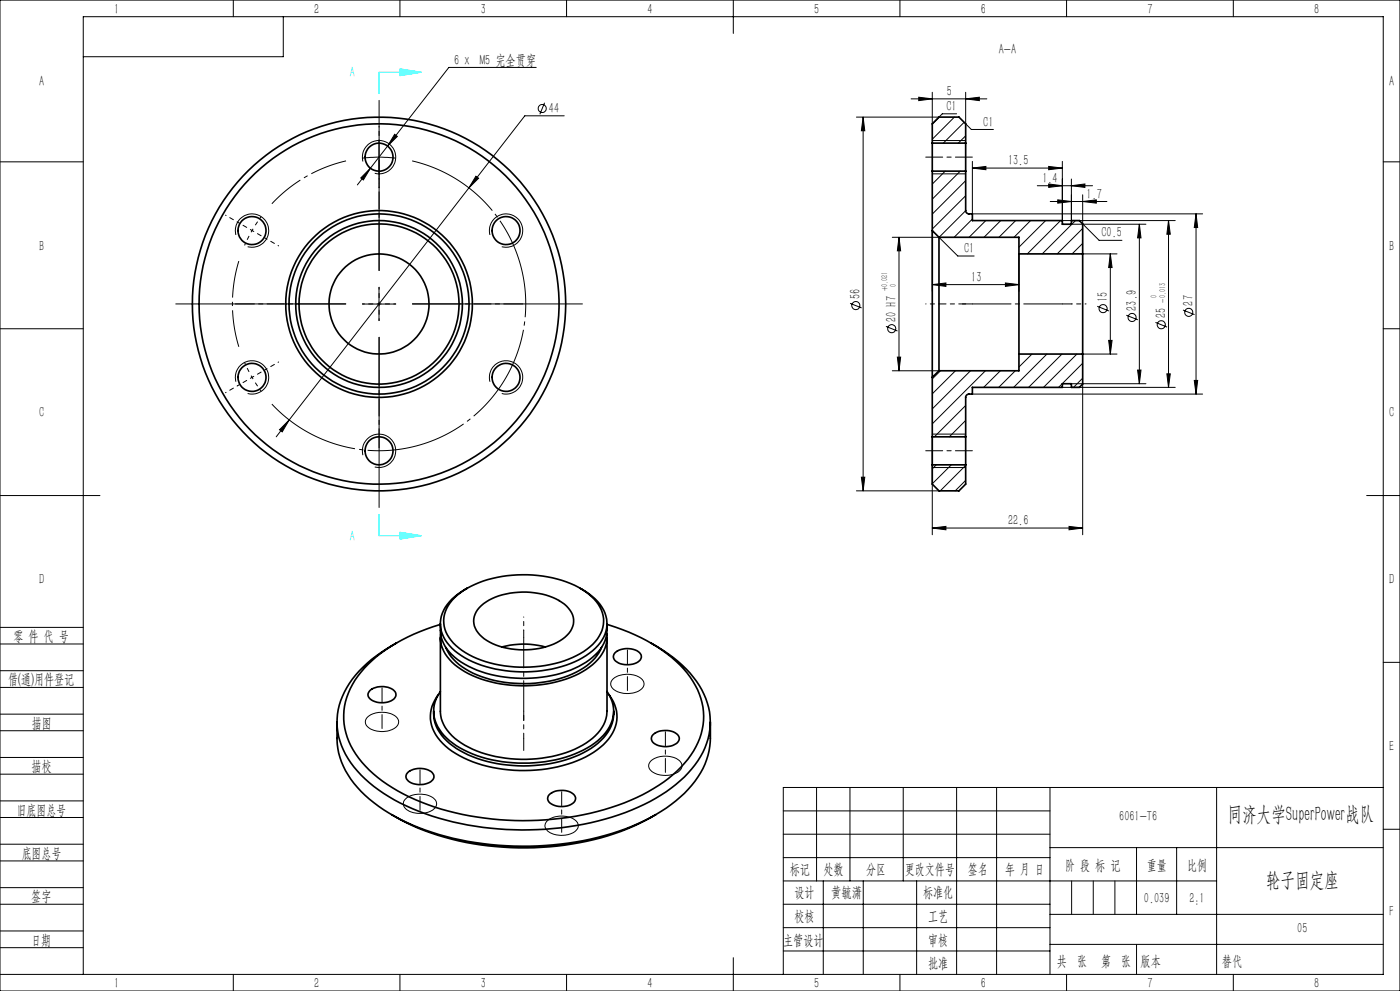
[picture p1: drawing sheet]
<svg xmlns="http://www.w3.org/2000/svg" width="420mm" height="297mm" viewBox="0 0 420 297" stroke-linecap="round" stroke-linejoin="round" font-family="sans-serif">
<g fill="none" stroke="#000" stroke-width=".3">
<path d="M0 0h420v297h-420zM70 0v5M85 5v12h-60M120 0v5M170 0v5M220 0v10M270 0v5M320 0v5M370 0v5M160.9 20.2h-26.2l-23.6 30.2M163.4 30.8l-1.4 3.5M169.3 34.7h-11.9l-16.7 21.6"/>
<path d="M258.9 35.1l.5 4.1h-1zM258.9 35.1v112M273.3 29.6h22.8M275.6 29.1l4.1 .5-4.1 .6zM279.7 27.7v9.4M287 34.1h-4.3l-1 1h-24.8M289.7 29.6l4.1-.5v1.1zM289.7 27.7v9.4l1.7 1.7h6.6M0 48.5h25M108.7 47.4a44.3 44.3 0 0 1 10 0M108.9 48.4a5 5 0 0 1 4.3-6.3 5 5 0 0 1 5.5 5.4 5 5 0 0 1-6.3 4.4M111.1 50.4l-2.1 3.5-.8-.6z"/>
<path d="M111.1 50.4l-3.9 5M113.7 42.1v10M118.4 40.2l.8 .7-2.9 2.9zM140.7 56.3l-54 69.6M142.8 52.8l.8 .6-2.9 2.9zM279.7 42.1h10M279.7 52.1h10M291.7 50.4l4.1-.5v1zM291.7 48.4v15.7h69.1M291.7 50.4h27M311.2 55.7h16.6M314.6 55.1l4.1 .6-4.1 .5z"/>
<path d="M314.6 49.9l4.1 .5-4.1 .5zM317.3 59.9l4.1 .5-4.1 .5zM318.7 48.4v17.7h33.9M321.4 55.7l4.1-.6v1.1zM321.4 53.7v12.4M324.8 58.4v8.7l4.9 4.9h6.9M415 48.5h5M70.8 70.4a5 5 0 0 1 4.4-6.3 5 5 0 0 1 5.4 5.4 5 5 0 0 1-6.3 4.4M147 70.4a5 5 0 0 1 4.4-6.3 5 5 0 0 1 5.4 5.4 5 5 0 0 1-6.3 4.4M267.7 71.1h14l5.6 5.6h4.9M269.7 71.1l.5 4.1h-1zM269.7 71.1v40"/>
<path d="M279.7 69.1v18.2M305.7 76.1v11.2M315.1 60.4h17M321.4 67.2h22.4M324.8 60.4l4.1-.5v1zM324.8 76.1h10.3M333.1 76.1v30M333.1 76.1l.5 4.1h-1zM341.8 67.2l.5 4.1h-1zM341.8 67.2v47.8M350.6 66.1l.5 4.1h-1zM350.6 66.1v50"/>
<path d="M358.8 64.1v54M358.8 64.1l.5 4.1h-1zM0 98.5h25M108.7 91.1h10M113.7 86.1v10M255 90.9l3.5 1.4M265.8 97.8l3.4 1.4M279.7 85.3l4.1-.5v1zM279.7 85.3h26M301.6 84.8l4.1 .5-4.1 .5zM329.2 91.8l3.5 1.4M337.9 94.5l3.4 1.3"/>
<path d="M346.6 96.6l3.5 1.4M354.9 92.9l3.5 1.4M415 98.5h5M70.8 114.4a5 5 0 0 1 4.4-6.3 5 5 0 0 1 5.4 5.4 5 5 0 0 1-6.3 4.4M147 114.4a5 5 0 0 1 4.4-6.3 5 5 0 0 1 5.4 5.4 5 5 0 0 1-6.3 4.4M267.7 111.1h14M269.2 107h1l-.5 4.1zM291.7 118.1h69.1M318.7 116.1h33.9M321.4 115h22.4M324.8 115.1v45.2M324.8 106.1h10.3"/>
<path d="M332.6 102h1l-.5 4.1zM341.3 110.9h1l-.5 4.1zM350.1 112h1l-.5 4.1zM358.3 114h1l-.5 4.1zM86.7 125.9l-2 3.5-.8-.6zM86.7 125.9l-3.8 5M108.9 136.4a5 5 0 0 1 4.3-6.3 5 5 0 0 1 5.5 5.4 5 5 0 0 1-6.3 4.4M279.7 130.1h10M279.7 130.9v29.4M0 148.5h30M256.9 147.1h24.8M258.4 143h1l-.5 4.1z"/>
<path d="M279.7 140.1h10M279.7 158.3l4.1-.5v1zM279.7 158.3h45.1M320.7 157.8l4.1 .5-4.1 .5zM410 148.5h10M0 193h25M0 188h25M415 198.5h5M0 206h25M0 201h25M0 219h25M0 214h25"/>
<path d="M110.1 215.1a7 7 0 0 1 9.1 .1 2.3 2.3 0 0 1-1.6 3.5 6.8 6.8 0 0 1-7.8-1.5l-.2-1.1zM184 203.4a7.2 7.2 0 0 1 8.8 .4 2.2 2.2 0 0 1-1.3 3.4 6.9 6.9 0 0 1-8.1-1.4l-.2-.8 .1-.6zM0 232h25M0 227h25M121.6 239.5a7.1 7.1 0 0 1 9 .2 2.3 2.3 0 0 1-1.6 3.5 7 7 0 0 1-7.7-1.3l-.3-1.2zM195.4 227.9a7 7 0 0 1 8.8 .5 2.24 2.24 0 0 1-1.6 3.4 6.8 6.8 0 0 1-7.8-1.4l-.2-1.3zM245 236v28M255 236v28M271 236v28M287 236v56M299 236v56M315 236v56"/>
<path d="M365 236v56M415 236h-180v56M0 245h25M0 240h25M0 258h25M0 253h25M164 246.2a6.9 6.9 0 0 1 9.2 .3 2.39 2.39 0 0 1-2 3.4 6.7 6.7 0 0 1-7.5-1.5l-.2-1zM235 243h80M235 250h80M235 257h80M315 254h100M341 254v20"/>
<path d="M353 254v20M415 248.5h5M0 271h25M0 266h25M0 279h25M235 271h80M235 264h130M235 278h80M247 264v28M259 264v28M275 264v28M315 274h100"/>
<path d="M0 284h25M0 292h415v-287h-390v287M70 292v5M120 292v5M170 292v5M220 287v10M235 285h80M270 292v5M315 283h100M320 292v5M370 292v5"/>
<circle cx="162.7" cy="32.5" r="1.21"/>
<circle cx="256.8" cy="91.6" r="1.21"/>
<circle cx="267.5" cy="98.5" r="1.22"/>
<circle cx="330.9" cy="92.5" r="1.2"/>
<circle cx="339.6" cy="95.2" r="1.21"/>
<circle cx="348.4" cy="97.3" r="1.2"/>
<circle cx="356.6" cy="93.6" r="1.22"/>
</g>
<path d="M120.1 20.6l6.3 1.1-6.3 1zM126.4 21.7h-12.7v6.3M113.7 154.2v6.3h12.7M120.1 159.5l6.3 1-6.3 1.1z" fill="none" stroke="#0ff" stroke-width=".3"/>
<path d="M75.6 69.1l-2.2 4.5M75.6 69.1l2.8-4.2M75.6 113.1l2.8 4.2M75.6 113.1l-2.2-4.5" fill="none" stroke="#000" stroke-width=".3" stroke-dasharray="30.5 1.3 1.3 1.3" stroke-dashoffset="29.9" stroke-linecap="butt"/>
<path d="M103.8 48.2a44 44 0 0 0-22.2 12.9M71.6 78.2a44 44 0 0 0 0 25.7" fill="none" stroke="#000" stroke-width=".3" stroke-dasharray="30.5 1.3 1.3 1.3" stroke-dashoffset="19.3" stroke-linecap="butt"/>
<path d="M81.6 121.1a44 44 0 0 0 70.2-8 44 44 0 0 0-28.2-64.9" fill="none" stroke="#000" stroke-width=".3" stroke-dasharray="30.5 1.3 1.3 1.3" stroke-dashoffset="1.7" stroke-linecap="butt"/>
<path d="M281.7 91.1h8" fill="none" stroke="#000" stroke-width=".3" stroke-dasharray="30.5 1.3 1.3 1.3" stroke-dashoffset="28.4"/>
<path d="M321.4 91.1h4.4" fill="none" stroke="#000" stroke-width=".3" stroke-dasharray="30.5 1.3 1.3 1.3" stroke-dashoffset="30.2"/>
<path d="M288.7 91.1h3M318.7 91.1h2.7M157.1 191.1v-2.2M157.1 215.9v-2.8M157.1 221.3v3.6" fill="none" stroke="#000" stroke-width=".3" stroke-dasharray="30.5 1.3 1.3 1.3"/>
<path d="M291.7 91.1h27" fill="none" stroke="#000" stroke-width=".3" stroke-dasharray="30.5 1.3 1.3 1.3" stroke-dashoffset="18.9"/>
<path d="M291.7 47.1h-14M291.7 135.1h-14" fill="none" stroke="#000" stroke-width=".3" stroke-dasharray="30.5 1.3 1.3 1.3" stroke-dashoffset="25.4"/>
<path d="M281.7 91.1h-4M157.1 188.9v-4" fill="none" stroke="#000" stroke-width=".3" stroke-dasharray="30.5 1.3 1.3 1.3" stroke-dashoffset="30.4"/>
<path d="M157.1 221.3v-6.9" fill="none" stroke="#000" stroke-width=".3" stroke-dasharray="30.5 1.3 1.3 1.3" stroke-dashoffset="28.9"/>
<path d="M157.1 213.1v-22" fill="none" stroke="#000" stroke-width=".3" stroke-dasharray="30.5 1.3 1.3 1.3" stroke-dashoffset="21.4"/>
<path d="M188.2 194.8v12.2M114.6 206.2v12.1M199.6 219.3v12.2M126 230.7v12.2M168.5 237.3v12.1" fill="none" stroke="#000" stroke-width=".3" stroke-dasharray="30.5 1.3 1.3 1.3" stroke-dashoffset="26.3"/>
<path d="M321.5 264v10M328 264v10M334.5 264v10M341 283v9" fill="none" stroke="#0a0605" stroke-width=".3"/>
<path d="M103.7 91.1h-51M113.7 81.1v-51M123.7 91.1h51M113.7 101.1v51" fill="none" stroke="#000" stroke-width=".3" stroke-dasharray="30.5 1.3 1.3 1.3" stroke-dashoffset="6.9"/>
<path d="M113.7 42.1v-4.2M113.7 52.1v4.2M71.3 66.6l-3.6-2.1M80 71.6l3.6 2.1M71.3 115.6l-3.6 2.1M80 110.6l3.6-2.1" fill="none" stroke="#000" stroke-width=".3" stroke-dasharray="30.5 1.3 1.3 1.3" stroke-dashoffset="30.3"/>
<path d="M75.6 69.1l-4.3-2.5M75.6 69.1l4.4 2.5M113.7 91.1v-5M113.7 91.1h-5M113.7 91.1v5M113.7 91.1h5M75.6 113.1l-4.3 2.5M75.6 113.1l4.4-2.5" fill="none" stroke="#000" stroke-width=".3" stroke-dasharray="30.5 1.3 1.3 1.3" stroke-dashoffset="29.9"/>
<path d="M103.7 91.1h-33.1M113.7 81.1v-33.1M123.7 91.1h33.1M113.7 101.1v33.1" fill="none" stroke="#000" stroke-width=".3" stroke-dasharray="30.5 1.3 1.3 1.3" stroke-dashoffset="15.8"/>
<path d="M120.1 20.6l6.3 1.1-6.3 1zM120.1 159.5l6.3 1-6.3 1.1z" fill="#0ff"/>
<g fill="#000">
<path d="M258.9 35.1l.5 4.1h-1zM258.4 143h1l-.5 4.1z"/>
<path d="M324.8 60.4l4.1-.5v1zM317.3 59.9l4.1 .5-4.1 .5zM289.7 29.6l4.1-.5v1.1zM275.6 29.1l4.1 .5-4.1 .6zM301.6 84.8l4.1 .5-4.1 .5zM279.7 85.3l4.1-.5v1zM320.7 157.8l4.1 .5-4.1 .5zM279.7 158.3l4.1-.5v1z"/>
<path d="M333.1 76.1l.5 4.1h-1zM332.6 102h1l-.5 4.1zM269.7 71.1l.5 4.1h-1zM269.2 107h1l-.5 4.1zM358.8 64.1l.5 4.1h-1zM358.3 114h1l-.5 4.1zM350.6 66.1l.5 4.1h-1zM350.1 112h1l-.5 4.1zM341.8 67.2l.5 4.1h-1zM341.3 110.9h1l-.5 4.1z"/>
<path d="M86.7 125.9l-2.8 2.9 .8 .6zM142.8 52.8l-2.1 3.5 2.9-2.9zM111.1 50.4l-2.9 2.9 .8 .6zM118.4 40.2l-2.1 3.6 2.9-2.9zM314.6 55.1l4.1 .6-4.1 .5zM321.4 55.7l4.1-.6v1.1zM291.7 50.4l4.1-.5v1zM314.6 49.9l4.1 .5-4.1 .5z"/>
</g>
<g fill="none" stroke="#000" stroke-width=".5">
<path d="M279.7 42.9v8.4M279.7 42.9h10M279.7 51.3h10M279.7 42.9v-5.8l2-2h6l2 2v5.8M279.7 51.3v17.8M289.7 42.9v8.4M289.7 51.3v11.8a.96 .96 0 0 0 1 1h1v2h27v1.1h2.7v-1.1h2.4l1 1v9M279.7 69.1v44M279.7 69.1l2 2M281.7 71.1v40M281.7 71.1h24v5M305.7 76.1v30"/>
<path d="M305.7 76.1h19.1M324.8 76.1v30M279.7 113.1v17.8M281.7 111.1l-2 2M305.7 106.1v5h-24M305.7 106.1h19.1M324.8 106.1v9l-1 1h-2.4v-1.1h-2.7v1.1h-27v2h-1a.96 .96 0 0 0-1 1v11.8M279.7 130.9v8.4M279.7 139.3v5.8l2 2h6l2-2v-5.8M279.7 139.3h10M279.7 130.9h10M289.7 130.9v8.4"/>
<path d="M136.4 179.1a30 30 0 0 1 20.3-6.8 30.9 30.9 0 0 1 20.7 6.4 9.3 9.3 0 0 1-.4 15.1 31.9 31.9 0 0 1-21.1 6.2 29.3 29.3 0 0 1-19.9-7.3 9.1 9.1 0 0 1 .4-13.6zM140.1 176.3a14 14 0 0 0-7.9 9.3 10.7 10.7 0 0 0 5.1 10.2 36.4 36.4 0 0 0 26.8 5 24.9 24.9 0 0 0 16-8.2 9.4 9.4 0 0 0-1.5-13l-2.7-2.2-1.8-1.1M118.9 192.7a35 35 0 0 0-16.2 16 20.4 20.4 0 0 0 4.5 22.4 51.7 51.7 0 0 0 24.5 14.1 91.3 91.3 0 0 0 59.7-3.3 39.3 39.3 0 0 0 19.5-16.5 20.1 20.1 0 0 0-2.9-22.5 41.2 41.2 0 0 0-12.7-10.2M132.1 187.1a62.7 62.7 0 0 0-13.2 5.6M132.1 186.9a11.7 11.7 0 0 0 6.3 11.5 38.1 38.1 0 0 0 27.2 4.1 23.3 23.3 0 0 0 15-8.7l.9-1.8 .5-1.8 .1-3.3M132.1 191.1v22a11.6 11.6 0 0 0 6.3 9.6 38.3 38.3 0 0 0 27.2 4 23.1 23.1 0 0 0 15-8.7l1.2-2.6 .3-2.3v-22M132.2 190a10.8 10.8 0 0 0 5.1 9.9 36.2 36.2 0 0 0 25.3 5.3 27.2 27.2 0 0 0 16.8-7.6 9.6 9.6 0 0 0 2.6-7.6M133.8 194.1a15.9 15.9 0 0 0 9.3 8.2 37.6 37.6 0 0 0 30.9-1.5 14.3 14.3 0 0 0 6.4-6.7M143.8 182.1a18.8 18.8 0 0 1 14.1-4.7 18 18 0 0 1 12.6 4.9 5.7 5.7 0 0 1-1 8.7 22 22 0 0 1-18.5 3 11.5 11.5 0 0 1-8.7-6.4 5.7 5.7 0 0 1 1.5-5.5zM150.6 193.9a24.5 24.5 0 0 1 13 0M182.1 187.1a49 49 0 0 1 24 14.6 19.8 19.8 0 0 1-.7 27 50 50 0 0 1-24.1 13.9 88 88 0 0 1-56.7-3 39.2 39.2 0 0 1-18.7-14.8 19.4 19.4 0 0 1 2.4-23.4 36.6 36.6 0 0 1 10.6-8.7M184.5 195.7a5.9 5.9 0 0 1 7.6 .2 2.01 2.01 0 0 1-1.7 3 5.5 5.5 0 0 1-6.2-1.4l-.2-.8z"/>
<path d="M101.1 216.4v4.9a23.4 23.4 0 0 0 8.4 17 60.3 60.3 0 0 0 28.6 13.4 90.8 90.8 0 0 0 53.3-4.9l5.3-2.6M110.9 207.1a5.9 5.9 0 0 1 7.6 .2 1.88 1.88 0 0 1-1.2 2.7 5.8 5.8 0 0 1-6.7-1.1l-.2-.8zM130.1 213.1a11.9 11.9 0 0 0 5.8 10.5 37.6 37.6 0 0 0 24.4 5.8 32.7 32.7 0 0 0 19.9-7.4 11.2 11.2 0 0 0 3.9-8.9M131.4 208.3a10.3 10.3 0 0 0 1.4 14.5 32.3 32.3 0 0 0 19.7 7.9 41.8 41.8 0 0 0 25.5-5.2 13.1 13.1 0 0 0 7.1-11.4l-.7-2.9-1.6-2.9M132.1 207.3a9.9 9.9 0 0 0 1.1 13.1 30.3 30.3 0 0 0 19 8.1 38.9 38.9 0 0 0 26.2-5.8 11.6 11.6 0 0 0 5.5-11.5l-.6-1.8-1.2-2.1M213.1 216.4a31.5 31.5 0 0 1-.7 9.9 28.3 28.3 0 0 1-11.1 14.8l-4.6 3.1M122.6 231.3a5.9 5.9 0 0 1 7.3 .6 1.8 1.8 0 0 1-1.2 2.7 5.8 5.8 0 0 1-6.7-1.2l-.2-1.1zM164.7 238.2a5.9 5.9 0 0 1 7.7 .2 1.88 1.88 0 0 1-1.2 2.8 5.7 5.7 0 0 1-6.7-1.2l-.2-.7zM195.9 220.2a5.9 5.9 0 0 1 7.6 .3 1.84 1.84 0 0 1-1.2 2.7 6.1 6.1 0 0 1-6.5-.8l-.4-1.1zM117.5 244.2a78.4 78.4 0 0 0 42.8 9.9 75.5 75.5 0 0 0 36.4-9.9"/>
<circle cx="113.7" cy="47.1" r="4.2"/>
<circle cx="75.6" cy="69.1" r="4.2"/>
<circle cx="151.8" cy="69.1" r="4.2"/>
<circle cx="113.7" cy="91.1" r="27"/>
<circle cx="113.7" cy="91.1" r="56"/>
<circle cx="113.7" cy="91.1" r="24"/>
<circle cx="113.7" cy="91.1" r="28"/>
<circle cx="113.7" cy="91.1" r="25"/>
<circle cx="113.7" cy="91.1" r="15"/>
<circle cx="113.7" cy="91.1" r="54"/>
<circle cx="75.6" cy="113.1" r="4.2"/>
<circle cx="151.8" cy="113.1" r="4.2"/>
<circle cx="113.7" cy="135.1" r="4.2"/>
</g>
<g fill="none" stroke="#000" stroke-width=".3">
<path d="M281.8 35.1l-2.1 2.1M286.3 35.1l-6.6 6.6M289.2 36.7l-6.2 6.2M283.6 51.3l-3.9 3.9M288.1 51.3l-8.4 8.4M289.7 54.1l-10 10.1M289.7 58.7l-10 9.9M289.7 40.7l-2.2 2.2M289.7 63.1l-8 8M291.7 65.6l-5.5 5.5M295.7 66.1l-5 5M300.2 66.1l-5 5"/>
<path d="M304.7 66.1l-5 5M309.2 66.1l-5 5M313.7 66.1l-8 8M318.2 66.1l-10 10M322.7 66.1l-10 10M324.8 68.5l-7.7 7.6M324.8 73l-3.2 3.1M282.2 111.1l-2.5 2.5M286.6 111.1l-6.9 6.9M291.1 111.1l-11.4 11.5M295.6 111.1l-15.9 15.9M300.1 111.1l-5 5"/>
<path d="M304.6 111.1l-5 5M309.6 106.1l-3.9 3.9M314.1 106.1l-10 10M318.6 106.1l-10 10M323.1 106.1l-10 10M324.8 108.9l-7.2 7.2M324.8 113.3l-2.7 2.8M280.9 139.3l-1.2 1.2M285.4 139.3l-5.7 5.7M289.7 121.5l-9.4 9.4M289.7 126l-4.9 4.9M289.7 130.5l-.4 .4"/>
<path d="M289.7 139.5l-7.6 7.6M289.7 144l-3.1 3.1"/>
</g>
<g font-size="6.3">
<text x="368.2" y="246.2">同济大学SuperPower战队</text>
<text x="379.8" y="266">轮子固定座</text>
</g>
<g font-size="4.4">
<text x="34.2" y="4.1">1</text>
<text x="94.2" y="4.1">2</text>
<text x="144.2" y="4.1">3</text>
<text x="194.2" y="4.1">4</text>
<text x="244.2" y="4.1">5</text>
<text x="294.2" y="4.1">6</text>
<text x="344.2" y="4.1">7</text>
<text x="394.2" y="4.1">8</text>
<text x="299.7" y="16.1">A-A</text>
<text x="136.3" y="19.4">6 x M5 完全贯穿</text>
<text x="11.7" y="25.9">A</text>
<text x="284" y="28.7">5</text>
<text x="416.7" y="25.9">A</text>
<text x="164.7" y="33.8">44</text>
<text x="283.9" y="33.2">C1</text>
<text x="295" y="37.9">C1</text>
<text x="302.4" y="49.5">13.5</text>
<text x="312.7" y="54.8">1.4</text>
<text x="326" y="59.5">1.7</text>
<text x="330.4" y="71.1">C0.5</text>
<text x="11.7" y="75.1">B</text>
<text x="289.2" y="75.8">C1</text>
<text x="416.7" y="75.1">B</text>
<text x="258.1" y="89.6" transform="rotate(-90 258.1 89.6)">56</text>
<text x="291.4" y="84.4">13</text>
<text x="332.3" y="90.5" transform="rotate(-90 332.3 90.5)">15</text>
<text x="340.9" y="93.1" transform="rotate(-90 340.9 93.1)">23.9</text>
<text x="349.7" y="95.3" transform="rotate(-90 349.7 95.3)">25</text>
<text x="357.9" y="91.6" transform="rotate(-90 357.9 91.6)">27</text>
<text x="268.8" y="96.5" transform="rotate(-90 268.8 96.5)">20 H7</text>
<text x="11.7" y="125.1">C</text>
<text x="416.7" y="125.1">C</text>
<text x="302.4" y="157.4">22.6</text>
<text x="11.7" y="175.1">D</text>
<text x="416.7" y="175.1">D</text>
<text x="4" y="192">零 件 代 号</text>
<text x="2.5" y="205.1">借(通)用件登记</text>
<text x="9.5" y="218.1">描图</text>
<text x="416.7" y="225.1">E</text>
<text x="9.5" y="231.1">描校</text>
<text x="5" y="244.1">旧底图总号</text>
<text x="335.8" y="246.2">6061-T6</text>
<text x="6.5" y="257.1">底图总号</text>
<text x="236.9" y="261.9">标记</text>
<text x="247.1" y="261.9">处数</text>
<text x="259.9" y="261.9">分区</text>
<text x="271.5" y="261.9">更改文件号</text>
<text x="290.4" y="261.9">签名</text>
<text x="301.5" y="261.9">年 月 日</text>
<text x="319.5" y="260.6">阶 段 标 记</text>
<text x="344" y="260.6">重量</text>
<text x="356.1" y="260.6">比例</text>
<text x="238.3" y="268.9">设计</text>
<text x="249.4" y="268.9">黄毓潇</text>
<text x="276.9" y="268.9">标准化</text>
<text x="9.4" y="270.1">签字</text>
<text x="343.2" y="270.7">0.039</text>
<text x="356.8" y="270.7">2:1</text>
<text x="416.8" y="274.4">F</text>
<text x="238.3" y="276.1">校核</text>
<text x="278.4" y="276">工艺</text>
<text x="389.2" y="279.6">05</text>
<text x="9.4" y="283.2">日期</text>
<text x="234.9" y="283.3">主管设计</text>
<text x="278.4" y="283.3">审核</text>
<text x="278.4" y="290.2">批准</text>
<text x="317.1" y="289.4">共 张</text>
<text x="330.3" y="289.4">第 张</text>
<text x="342.2" y="289.4">版本</text>
<text x="34.2" y="296.1">1</text>
<text x="94.2" y="296.1">2</text>
<text x="144.2" y="296.1">3</text>
<text x="194.2" y="296.1">4</text>
<text x="244.2" y="296.1">5</text>
<text x="294.2" y="296.1">6</text>
<text x="344.2" y="296.1">7</text>
<text x="394.2" y="296.1">8</text>
</g>
<g font-size="4.4" fill="#0ff">
<text x="105" y="23.1">A</text>
<text x="105" y="162">A</text>
</g>
<text font-size="4.4" fill="#0a0605" x="366.6" y="289.4">替代</text>
<g font-size="2.6">
<text x="266.2" y="87.3" transform="rotate(-90 266.2 87.3)">+0.021</text>
<text x="268.8" y="86" transform="rotate(-90 268.8 86)">0</text>
<text x="347.1" y="89.4" transform="rotate(-90 347.1 89.4)">0</text>
<text x="349.7" y="90.7" transform="rotate(-90 349.7 90.7)">-0.013</text>
</g>
</svg>
